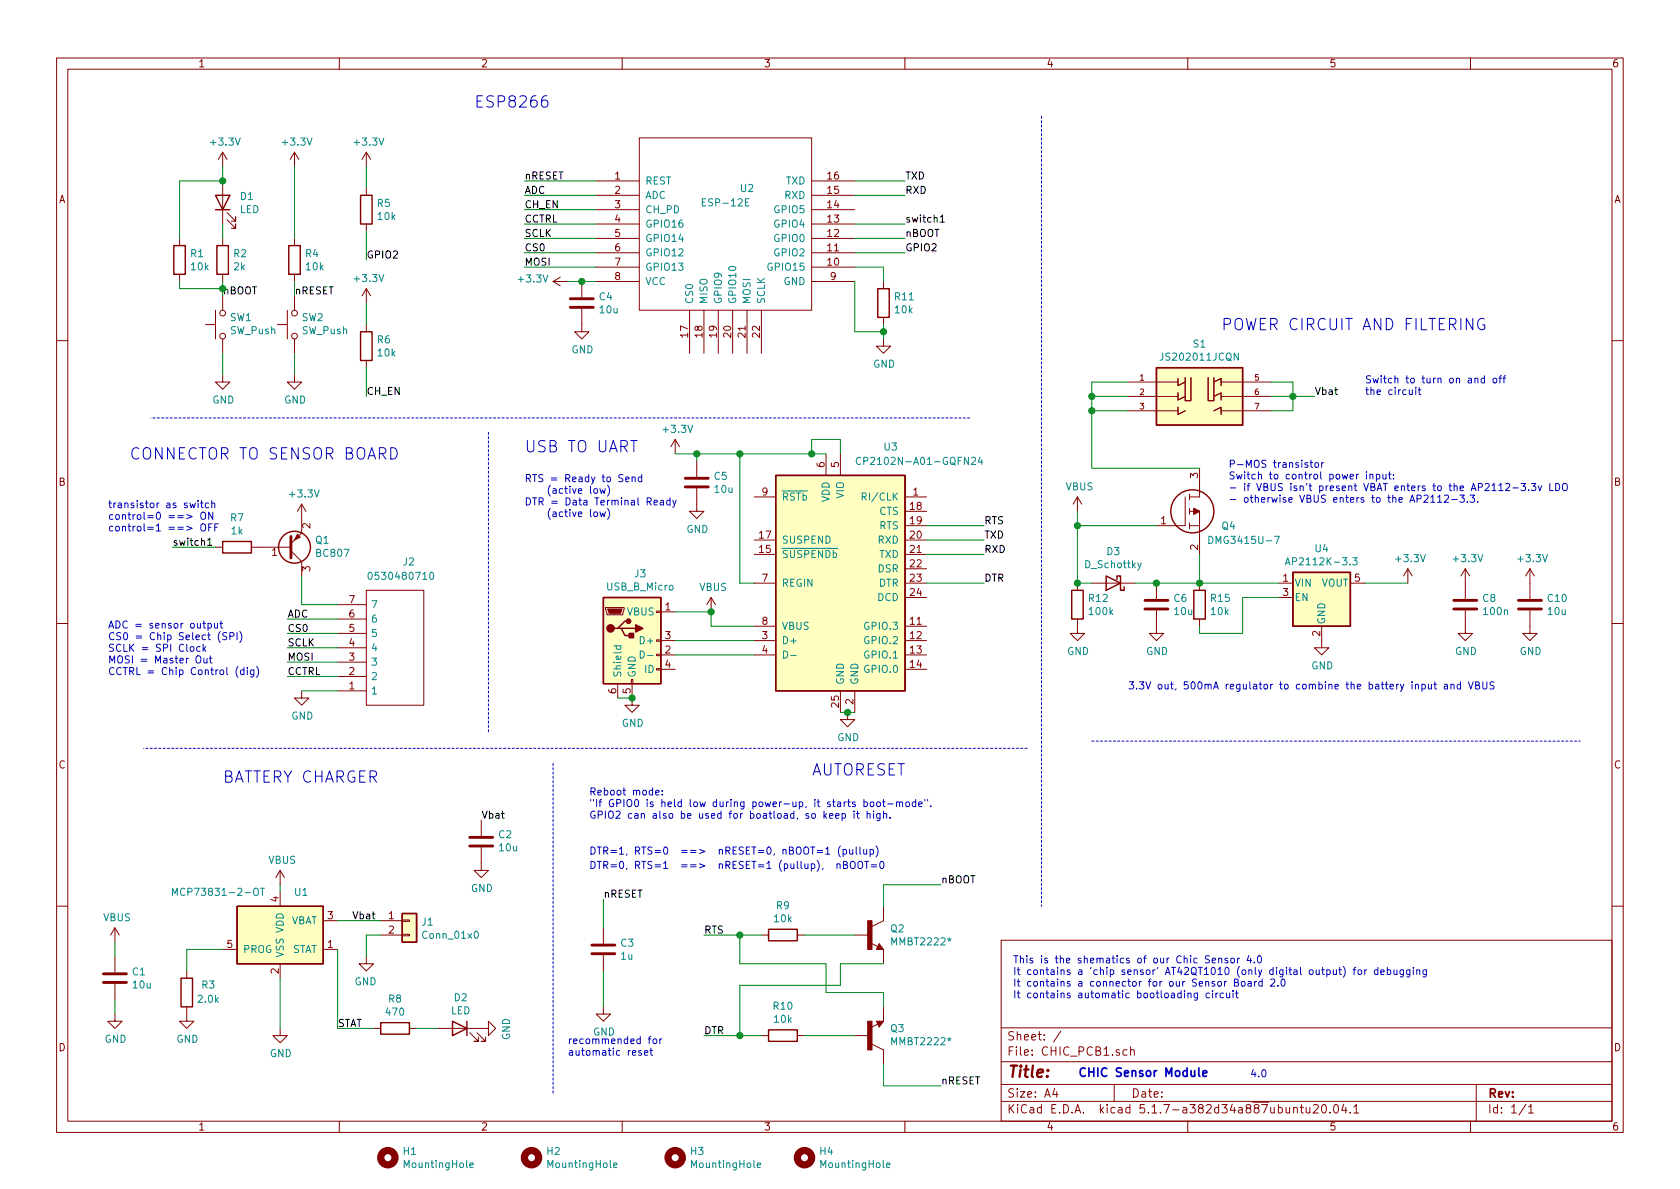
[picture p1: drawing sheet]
<svg xmlns="http://www.w3.org/2000/svg" width="297mm" height="210mm" viewBox="0 0 297 210" stroke-linecap="round" stroke-linejoin="round" font-family="sans-serif">
<g fill="none" stroke="#840000" stroke-width=".18">
<path d="M10 10.3h277v189.9h-277zM12 12.2h273v186.1h-273zM60 10.3v1.9M110 10.3v1.9M160 10.3v1.9M210 10.3v1.9M260 10.3v1.9M39.4 26.9l-.8 1.3M39.4 26.9v2.6M39.4 32v7.6M39.4 26.9l.7 1.3M40.1 38.9l1.6 1.5v-.8v.8h-.8"/>
<path d="M40.1 37.6l1.6 1.5v-.8v.8h-.8M52.1 26.9v2.6M52.1 26.9l-.8 1.3M52.1 26.9l.7 1.3M64.8 26.9v2.6M64.8 33.3v1.2M64.8 39.6v1.3M64.8 26.9l-.8 1.3M64.8 26.9l.7 1.3M105.4 32h7.6M105.4 34.5h7.6M105.4 37.1h7.6"/>
<path d="M105.4 39.6h7.6M113 24.4h30.5v30.5h-30.5zM143.5 32h7.6M143.5 34.5h7.6M143.5 37.1h7.6M143.5 39.6h7.6M31.7 42.2v1.2M31.7 48.5v1.3M36.3 57.4h1.8M38.1 54.9v5M39.4 42.2v1.2M39.4 48.5v1.3"/>
<path d="M39.4 52.3v2.6M39.4 59.9v2.6M49 57.4h1.8M50.8 54.9v5M52.1 42.2v1.2M52.1 48.5v1.3M52.1 52.3v2.6M52.1 59.9v2.6M64.8 51l-.8 1.3M64.8 51v2.6M64.8 57.4v1.3M64.8 51l.7 1.3"/>
<path d="M97.8 49.8l1.3 .7M97.8 49.8h2.5M99.1 49l-1.3 .8M102.9 54.6v4.1h1.2l-1.2 1.2-1.3-1.2h1.3M102.9 49.8v2.8M105.4 49.8h7.6M105.4 42.2h7.6M105.4 44.7h7.6M105.4 47.2h7.6M121.9 54.9v7.6M124.5 54.9v7.6M127 54.9v7.6"/>
<path d="M129.5 54.9v7.6M132.1 54.9v7.6M134.6 54.9v7.6M143.5 49.8h7.6M143.5 42.2h7.6M143.5 44.7h7.6M143.5 47.2h7.6M156.2 59.9v1.3h1.3l-1.3 1.3-1.3-1.3h1.3M156.2 49.8v1.2M156.2 56.1v1.3M10 60.2h2M39.4 66.3v1.3h1.2l-1.2 1.2-1.3-1.2h1.3"/>
<path d="M52.1 66.3v1.3h1.2l-1.2 1.2-1.3-1.2h1.3M64.8 63.7v1.3M119.4 77.7l-.8 1.3M119.4 77.7v2.6M119.4 77.7l.7 1.3M199.4 67.6h8.9M199.4 70.1h8.9M199.4 72.6h8.9M208.3 66.9v1.3l1.2-.6M208.3 69.5v1.2l1.2-.6M208.3 72v1.3l1.2-.7M209.5 66.8v4.1h1.1v-4.1"/>
<path d="M213.6 66.8v4.1h1v-4.1M214.6 67.6l1.3-.7v1.3M214.6 70.1l1.3-.6v1.2M214.6 72.6l1.3-.6v1.3M215.9 67.6h8.9M215.9 70.1h8.9M215.9 72.6h8.9M285 60.2h2M38.1 96.8h1.3M44.4 96.8h7M51.4 97.4l1.9 1.9v2.5M53.3 89.1v5.1l-1.9 1.9"/>
<path d="M53.3 89.1l-.7 1.3M53.3 89.1l.8 1.3M123.2 86.4v4h1.3l-1.3 1.3-1.3-1.3h1.3M123.2 81.5v2.8M133.3 87.9h3.9M133.3 98h3.9M133.3 95.5h3.9M146 80.3v3.8M148.6 80.3v3.8M160 87.9h3.8M160 98h3.8M160 95.5h3.8"/>
<path d="M160 90.4h3.8M160 93h3.8M190.5 87.9l-.8 1.2M190.5 87.9v2.5M190.5 87.9l.8 1.2M209.5 87.9v5.1h-5M210.3 90.4h1.8v7.6M210.3 93h1.8M210.3 87.4v1M210.3 89.9v1M210.3 92.5v1M212.1 82.8v5.1h-1.8"/>
<path d="M10 110.3h2M59.7 119.6h5.1M59.7 117.1h5.1M59.7 114.5h5.1M59.7 112h5.1M59.7 109.5h5.1M59.7 106.9h5.1M64.8 104.4h10.1v20.3h-10.1zM107.1 107.4h3.3v.3l-.3 1h-2.8zM116.1 118.2h.7v.3h-.7zM116.1 115.7h.7v.2h-.7zM116.1 113.2h.7v.2h-.7z"/>
<path d="M116.1 108.1h.7v.2h-.7zM116.8 113.3h2.6M116.8 115.8h2.6M116.8 118.4h2.6M116.8 108.2h2.6M125.7 105.7l-.7 1.2M125.7 105.7v2.5M125.7 105.7l.8 1.2M133.3 103.1h3.9M133.3 110.7h3.9M133.3 113.3h3.9M133.3 115.8h3.9"/>
<path d="M160 103.1h3.8M160 105.7h3.8M160 110.7h3.8M160 113.3h3.8M160 115.8h3.8M160 118.4h3.8M160 100.6h3.8M190.5 109.5v2.5h1.3l-1.3 1.3-1.3-1.3h1.3M190.5 103.1v1.3M193 103.1h7.7M204.5 107.9v4.1h1.2l-1.2 1.3-1.3-1.3h1.3M204.5 103.1v2.8"/>
<path d="M212.1 103.1v1.3M212.1 109.5v1.2M226.1 103.1h2.5M226.1 105.7h2.5M233.7 110.7v3.8h1.2l-1.2 1.3-1.3-1.3h1.3M238.8 103.1h2.5M248.9 100.6l-.7 1.2M248.9 100.6v2.5M248.9 100.6l.8 1.2M259.1 107.9v4.1h1.2l-1.2 1.3-1.3-1.3h1.3M259.1 100.6l-.8 1.2M259.1 100.6v5.3"/>
<path d="M259.1 100.6l.7 1.2M270.5 107.9v4.1h1.3l-1.3 1.3-1.3-1.3h1.3M270.5 100.6l-.8 1.2M270.5 100.6v5.3M270.5 100.6l.8 1.2M285 110.3h2M53.3 122.2v1.2h1.3l-1.3 1.3-1.2-1.3h1.2M59.7 122.2h5.1M109.2 120.9v2.5M111.6 120.1h.3v.8h-.3zM111.8 120.9v3.8h1.2l-1.2 1.3-1.3-1.3h1.3M148.6 122.2v3.8"/>
<path d="M149.9 126v1.2h1.2l-1.2 1.3-1.3-1.3h1.3M151.1 122.2v3.8M49.5 153.9v2.6M49.5 157.7v2.6M49.5 153.9l-.7 1.3M49.5 153.9l.8 1.3M85.1 149.9v4h1.3l-1.3 1.3-1.3-1.3h1.3M85.1 145v2.8M10 160.2h2M20.3 179.3v1.3h1.3l-1.3 1.3-1.3-1.3h1.3M20.3 164.1l-.7 1.2M20.3 164.1v2.5"/>
<path d="M20.3 169.2v2.8M20.3 174v2.8M20.3 164.1l.8 1.2M33 178v2.6h1.3l-1.3 1.3-1.3-1.3h1.3M33 171.7v1.3M39.4 167.9h2.5M49.5 170.4v2.6M57.1 167.9h2.6M57.1 162.8h2.6M64.8 169.2v1.2h-1.3l1.3 1.3 1.2-1.3h-1.2M67.3 165.3h3.8M67.3 162.8h3.8"/>
<path d="M71.1 165.2h1.3v.3h-1.3zM71.1 162.7h1.3v.2h-1.3zM106.7 178v1.3h1.2l-1.2 1.3-1.3-1.3h1.3M106.7 164.1v2.8M106.7 168.9v2.8M134.6 165.3h1.3M141 165.3h1.2M151.1 165.3h2.6M154 166.8l1.2 .6M155.4 166.9l.8 1h-1.3zM156.2 160.3v2.5l-2 1M156.2 167.9v2.5"/>
<path d="M156.2 178v2.6M177 166.3h108v32h-108zM285 160.2h2M49.5 181.9v1.2h1.3l-1.3 1.3-1.2-1.3h1.2M60 198.3v1.9M66 181.9h1.3M72.4 181.9h1.3M77.5 181.9h8.9v1.2l1.2-1.2-1.2-1.3v1.3M83.1 182.6l1.5 1.5h-.8h.8v-.7M84.3 182.6l1.6 1.5h-.8h.8v-.7M110 198.3v1.9M134.6 183.1h1.3"/>
<path d="M141 183.1h1.2M151.1 183.1h2.6M154.2 184.7l2 1v2.5M154.9 180.6h1.3l-.8 1zM155.2 181.1l-1.2 .6M160 198.3v1.9M177 194.8h108M177 191.8h108M177 187.8h108M177 181.8h108M186.5 192.5l-.4 1h1M186.8 193v1"/>
<path d="M187.6 182.3l-1.3 2M197 191.8v3M199.3 185.7l-.5-.1-.2 .3 .1 .6h.6M199.9 185.7h.1a.37 .37 0 0 1 .6 .1v.8M199.9 185.1v1.5M210 198.3v1.9M228.7 196l.1-.1a.37 .37 0 0 1 .6 .1v.8M228.7 195.8v1M229.9 195.8h.6M230.1 195.3v1.3l.4 .2M230.9 195.8v.8a.39 .39 0 0 0 .7 .1M231.6 195.8v1"/>
<path d="M232.2 195.5l.2-.2h.4l.2 .2 .1 .3-.9 1h.9M233.8 195.5l.2-.2a.8 .8 0 0 1 .5 .8 .8 .8 0 0 1-.5 .7l-.2-.1-.1-.4zM235.2 196.7v.1M235.9 195.5l.2-.2a.81 .81 0 0 1 .6 .6 .81 .81 0 0 1-.3 .8l-.1 .1a.79 .79 0 0 1-.4-1.3zM237.6 195.2l-.4 1.1h1M237.9 195.8v1M238.7 196.7v.1M239.4 195.8l.4-.5v1.5M239.4 196.8h.8M260 198.3v1.9M261 191.8v6.5M269.8 195.2l-1.2 2"/>
<path d="M270.3 195.8l.4-.5v1.5M270.3 196.8h.8"/>
<circle cx="39.4" cy="59.4" r=".51"/>
<circle cx="39.4" cy="55.4" r=".51"/>
<circle cx="52.1" cy="55.4" r=".51"/>
<circle cx="52.1" cy="59.4" r=".51"/>
</g>
<g fill="#ffffc2" stroke="#ffffc2" stroke-width=".18">
<path d="M228.6 101.2h10.2v9.5h-10.2z"/>
<path d="M41.9 160.3h15.2v10.1h-15.2z"/>
<path d="M71.1 161.5h2.6v5.1h-2.6z"/>
<path d="M137.2 84.1h22.8v38.1h-22.8z"/>
<path d="M106.7 105.7h10.1v15.2h-10.1z"/>
<path d="M204.5 65h15.2v10.2h-15.2z"/>
<path d="M208.3 66.9l1.2 .7-1.2 .6z"/>
<path d="M208.3 69.5l1.2 .6-1.2 .6z"/>
<path d="M208.3 72l1.2 .6-1.2 .7z"/>
<path d="M214.6 67.6l1.3-.7v1.3z"/>
<path d="M214.6 70.1l1.3-.6v1.2z"/>
<path d="M214.6 72.6l1.3-.6v1.3z"/>
<path d="M209.5 66.8h1.1v4.1h-1.1z"/>
<path d="M213.6 66.8h1v4.1h-1z"/>
</g>
<g fill="none" stroke="#840000" stroke-width=".25">
<path d="M38.1 34.5h2.5l-1.2 2.6zM38.1 37.1h2.5M63.8 34.5h2v5.1h-2zM30.7 43.4h2.1v5.1h-2.1zM38.4 43.4h2v5.1h-2zM51.1 43.4h2v5.1h-2zM63.8 58.7h2v5h-2zM155.2 51h2v5.1h-2zM204.5 65h15.2v10.2h-15.2zM39.4 95.8h5v2h-5zM137.2 84.1h22.8v38.1h-22.8zM106.7 105.7h10.1v15.2h-10.1z"/>
<path d="M109.2 111.1h.7l.6 1.3h1.3M109.9 111.1h2.5M111.1 109.8h-.6l-1.3 1.3h-.6M189.5 104.4h2v5.1h-2zM195.6 101.8l2.5 1.3-2.5 1.3zM197.5 102.5v-.7h.6v2.6h.7v-.6M211.1 104.4h2v5.1h-2zM228.6 101.2h10.2v9.5h-10.2zM32 173h2v5h-2zM41.9 160.3h15.2v10.1h-15.2zM71.1 161.5h2.6v5.1h-2.6zM135.9 164.3h5.1v2.1h-5.1z"/>
<path d="M155.4 167.4l.2 .2h-.4l.2-.5 .6 .7h-.8M67.3 180.8h5.1v2.1h-5.1zM80 180.6l2.5 1.3-2.5 1.2zM82.5 180.6v2.5M135.9 182.1h5.1v2h-5.1zM155.2 180.7h.8l-.6 .7-.2-.6h.4l-.2 .3"/>
<circle cx="52.1" cy="96.8" r="2.82"/>
<circle cx="210.8" cy="90.4" r="3.8"/>
</g>
<g fill="none" stroke="#008484" stroke-width=".18">
<path d="M132.4 35.1h-.6v1.3h.6M218.9 62.4v1.3l-.7-1.3v1.3M152.2 81a.6 .6 0 0 0-.9 .4 .6 .6 0 0 0 .6 .7l.3-.1M152.5 87.8h.6v-.5l-.2-.1h-.4v1.2M173.3 80.8l-.3 .9h.8M173.6 81.3v.8M201.8 99.6l-.5 1.1-.1 .1M213.7 94.8a.64 .64 0 0 1 .8 .7 .64 .64 0 0 1-.8 .6zM225.3 94.8h.9l-.5 1.3M227.3 99.9l.4-1.3 .4 1.3M227.4 99.5h.6M239.2 98.6h.8l-.5 .5 .4 .1v.6l-.2 .1-.5-.1"/>
<path d="M65.2 101.3l.2-.1a.67 .67 0 0 1 .4 .6 .67 .67 0 0 1-.4 .7l-.3-.3v-.2zM76.1 101.3l.2-.1a.67 .67 0 0 1 .4 .6 .67 .67 0 0 1-.4 .7l-.2-.2-.1-.3zM108.5 114.2h1.3M109 114.2l-.1 .4 .3 .2 .5-.1v-.5M113.2 115.1a.64 .64 0 0 1 .7 .6 .64 .64 0 0 1-.7 .7zM114.5 115.9h.9M138.5 115.1a.64 .64 0 0 1 .8 .6 .64 .64 0 0 1-.8 .7zM139.8 115.9h1M30.5 158.3v-1.2l.4 .9 .4-.9v1.2M46.1 157.1h.7M46.4 157.1v1.2M84 164.7h.2a.67 .67 0 0 1 .4 .6 .67 .67 0 0 1-.4 .6 .83 .83 0 0 1-.2-1.2z"/>
<path d="M83.1 206l.6-.1-.1-.2-.3-.1-.2 .2 .1 .6h.4M108.5 206l.6-.1-.1-.2-.3-.1-.2 .2 .1 .6h.4M133.9 206l.6-.1-.1-.2-.3-.1-.2 .2 .1 .6h.4M156.7 206l.7-.1-.1-.2-.4-.1-.2 .2 .1 .6h.5"/>
</g>
<g fill="none" stroke="#840000" stroke-width=".51">
<path d="M100.8 54.4h4.1M100.8 52.8h4.1M51.4 94.9v3.8M121.2 86.1h4M121.2 84.6h4M202.4 107.7h4.1M202.4 106.2h4.1M257 107.7h4.1M257 106.2h4.1M268.5 107.7h4M268.5 106.2h4M83.1 148.1h4"/>
<path d="M83.1 149.6h4M18.3 173.7h4.1M18.3 172.2h4.1M104.6 168.7h4.1M104.6 167.1h4.1"/>
</g>
<g fill="#840000" stroke="#840000" stroke-width=".25">
<path d="M111.3 112h.7v.8h-.7z"/>
<path d="M112.4 110.5l1.3 .6-1.3 .7z"/>
<path d="M211.1 89.9l1 .5-1 .5z"/>
<circle cx="107.9" cy="111.1" r=".63"/>
<circle cx="111.1" cy="109.8" r=".38"/>
</g>
<g fill="#840000" stroke="#840000" stroke-width=".18">
<path d="M107.4 107.7h2.6l-.3 .8h-2z"/>
<path d="M52.6 94.5l.5 .5-1 .5z"/>
<path d="M153.4 162.8h.8v5.1h-.8z"/>
<path d="M153.4 180.6h.8v5.1h-.8z"/>
</g>
<g fill="none" stroke="#840000" stroke-width="1.3">
<circle cx="68.6" cy="204.7" r="1.27"/>
<circle cx="94" cy="204.7" r="1.27"/>
<circle cx="119.4" cy="204.7" r="1.27"/>
<circle cx="142.2" cy="204.7" r="1.27"/>
</g>
<path d="M184.1 20.6v139.7M86.4 76.4v53.4M171.4 73.9h-144.7M181.6 132.3h-156.2M193 131.1h86.4M97.8 193.3v-58.4" fill="none" stroke="#0000c2" stroke-width=".18" stroke-dasharray=".4 .4"/>
<g fill="none" stroke="#008400" stroke-width=".18">
<path d="M39.4 29.5v2.5h-7.7v10.2M39.4 39.6v2.6M52.1 29.5v12.7M64.8 29.5v3.8M92.7 39.6h12.7M92.7 34.5h12.7M92.7 37.1h12.7M92.7 32h12.7M151.1 39.6h8.9M151.1 34.5h8.9M151.1 32h8.9M31.7 49.8v1.2h7.7v-1.2"/>
<path d="M52.1 49.8v2.5M64.8 40.9v5.1M64.8 53.6v3.8M92.7 42.2h12.7M92.7 44.7h12.7M92.7 47.2h12.7M100.3 49.8h5.1M151.1 49.8v8.9h5.1M151.1 47.2h5.1v2.6M151.1 42.2h8.9M151.1 44.7h8.9M156.2 57.4v2.5"/>
<path d="M39.4 62.5v3.8M52.1 62.5v3.8M64.8 65v5.1M193 70.1h6.4M193 72.6h6.4M199.4 67.6h-6.4v15.2h19.1M224.8 70.1h7.6M224.8 67.6h3.8v5h-3.8M30.5 96.8h7.6M119.4 80.3h26.6M123.2 80.3v1.2M130.8 80.3v22.8h2.5"/>
<path d="M143.5 80.3v-2.6h5.1v2.6M163.8 93h10.2M163.8 95.5h10.2M163.8 98h10.2M190.5 90.4v12.7h2.5M190.5 93h14M212.1 98v5.1M50.8 112h8.9M50.8 109.5h8.9M50.8 114.5h8.9M50.8 117.1h8.9M50.8 119.6h8.9"/>
<path d="M53.3 101.8v5.1h6.4M119.4 108.2h6.3v2.5h7.6M119.4 115.8h13.9M119.4 113.3h13.9M163.8 103.1h10.2M200.7 103.1h25.4M226.1 105.7h-6.4v6.3h-7.6v-1.3M241.3 103.1h7.6M53.3 122.2h6.4M109.2 123.4h2.6M148.6 126h2.5M49.5 156.5v1.2"/>
<path d="M106.7 159v5.1M166.4 156.5h-10.2v3.8M20.3 166.6v2.6M20.3 176.8v2.5M39.4 167.9h-6.4v3.8M49.5 173v8.9M59.7 167.9v14h6.3M59.7 162.8h7.6M67.3 165.3h-2.5v3.9M106.7 171.7v6.3M124.5 165.3h10.1M130.8 165.3v5.1h15.2v5.1h10.2v2.5"/>
<path d="M142.2 165.3h8.9M156.2 170.4h-7.6v3.8h-17.8v8.9M73.7 181.9h3.8M124.5 183.1h10.1M142.2 183.1h8.9M156.2 188.2v3.8h10.2"/>
</g>
<path d="M166.2 38.4l.4-.4v1.3M166.2 39.3h.8M36.7 95.5l.4-.3v1.2M36.7 96.4h.7" fill="none" stroke="#000" stroke-width=".18"/>
<g fill="none" stroke="#0000c2" stroke-width=".18">
<path d="M96.7 16.9a.8 .8 0 0 0-1 .9v.8l.2 .2 .6 .1 .4-.3v-.5l-.4-.4h-.4l-.4 .4M262.4 56.4a.82 .82 0 0 0-.9 .1 .82 .82 0 0 0-.2 .9 .75 .75 0 0 0 .4 .8 .75 .75 0 0 0 .8-.1v-.7h-.4M69.1 79.2a1.06 1.06 0 0 1 1.1 .6 1.06 1.06 0 0 1-.4 1.3l-.7 .1zM111.5 77.9h1.1M249.2 68.9v.8l.3 .1 .2-.2M249.7 68.9v.9M250.3 68.5v.1M250.3 68.9v.9M250.7 68.9h.5M250.9 68.5v1.1l.3 .2M260.8 67l.2-.1h.3v.8M262.5 66.9h-.4l-.2 .2 .1 .6h.5"/>
<path d="M262.5 66.4v1.3M264 67l.2-.1 .4 .1v.5l-.1 .2h-.3l-.2-.1zM265 66.9h.5M265.5 66.4l-.3 .2v1.1M265.7 66.9h.5M266.2 66.4l-.3 .2v1.1M33 91l1 .4-1 .3M35 88.5v.1M35 88.9v.9M35.4 88.9h.5M35.6 90.7a.45 .45 0 0 1 .7 0 .88 .88 0 0 1-.3 1.1h-.3a1.07 1.07 0 0 1-.1-1.1zM35.6 92.8a.45 .45 0 0 1 .7 0 .88 .88 0 0 1-.3 1.1l-.3-.1a1.07 1.07 0 0 1-.1-1z"/>
<path d="M35.6 88.5v1.1l.3 .2M36.9 89l-.4-.1-.2 .3 .1 .5h.5M36.9 93.2h.4M37.4 89.1l.2-.2 .3 .1 .1 .8M37.4 88.5v1.3M37.5 92.6h-.6v1.3M37.6 90.6v1.2l-.7-1.2v1.2M38 93.2h.4M38.6 92.6h-.6v1.3M104.4 86v1.1l.2 .1M104.4 90.1v1.1l.2 .2M105.1 86.5l.3-.1 .3 .2-.2 .6h-.3l-.2-.2z"/>
<path d="M105.1 90.6l.3-.1 .3 .2-.2 .6-.3 .1-.2-.3zM106.1 86.4l.2 .8 .3-.6 .2 .6 .2-.8M106.1 90.5l.2 .9 .3-.7 .2 .7 .2-.9M107.4 85.8a1.47 1.47 0 0 1 0 1.9M107.4 89.9a1.47 1.47 0 0 1 0 1.9M110.6 84.8l.6-.1v-.3l-.4-.1-.2 .2 .1 .6h.5M111.8 84.5l.1-.2 .3 .1 .1 .8M111.8 84.3v.9M113.5 84.4l-.4-.1-.2 .3 .1 .5h.5M113.5 83.9v1.3M115.6 88.9l.6-.1v-.3h-.4l-.2 .1 .1 .6h.5M116.8 88.5h.5v.8"/>
<path d="M117.3 88.8h-.4l-.2 .2 .1 .2h.5M118.5 88.5h-.4l-.2 .2 .1 .5h.5M118.5 88v1.3M118.9 88.5l.4 .8M119.6 88.5l-.4 1.1-.3 .1M231.6 81.8h.5M231.8 81.4v1.1l.3 .1M232.6 81.9l.3-.1 .2 .2-.1 .6h-.3l-.2-.1zM233.7 81.8v.8M234 81.8l-.3 .2M241.6 83.4v.2M241.6 83.9v.8"/>
<path d="M242.2 84l.2-.1h.3v.8M242.2 83.9v.8M243.4 83.9h.3l.3 .2-.2 .6h-.4M243.4 83.9v1.2M244.5 83.9l.1 .8h.3l.2-.1M245.1 83.9v.8M245.5 83.9h.4M245.7 83.4v1.1l.2 .2M246.4 84.6v.1M246.4 83.9v.1M251.8 87.7l.4-.2 .3 .4-.8 .9h.8M253 87.9l.3-.4v1.3"/>
<path d="M253 88.8h.7M254.2 87.9l.4-.4v1.3M254.2 88.8h.7M255.4 87.7l.5-.2 .2 .4v.2l-.8 .7h.8M256.7 88.3h.9M258.1 87.5h.8l-.4 .5 .4 .2v.5l-.3 .1-.5-.1M259.4 88.7v.1M259.9 87.5h.8l-.4 .5 .4 .2-.1 .6h-.5l-.2-.1M261.3 88.7v.1M265 85.8l.4-.3v1.3M265 86.8h.7M266.2 85.6l.5-.1 .3 .3-.8 1h.8"/>
<path d="M267.5 86.3h1M268.9 85.5h.8l-.4 .5 .4 .1v.5l-.2 .2-.6-.2M270.3 86.6v.2M270.8 85.5h.8l-.5 .5 .4 .1 .1 .4-.3 .3-.5-.2M272 85.9l.3 .9 .3-.9M274 85.5v1.3h.6M275.1 85.5a.64 .64 0 0 1 .7 .6 .64 .64 0 0 1-.7 .7zM276.3 85.7l.3-.2a.45 .45 0 0 1 .5 .4v.4l-.2 .4h-.5a1 1 0 0 1-.1-1zM33.7 114.5l.2-.2 .3 .2 .1 .5-.1 .1-.3 .1-.2-.1zM34.7 116.1l.3-.1a.45 .45 0 0 1 .5 .4v.4l-.2 .4h-.5a.92 .92 0 0 1-.1-1.1zM35.4 114.4l-.4-.1-.2 .3 .1 .5h.5M35.9 110.2h.4"/>
<path d="M35.9 113.9v1.3M36 109.8v1.1l.3 .2M36 116.4l.1 .8h.3l.2-.1M36 114.7l.4 .5M36.4 114.3l-.5 .5M36.6 116.4v.8M36.8 110.3l.3-.1 .3 .3-.1 .5h-.5M36.8 110.2v1.3M37 116.4h.5M37.2 116v1.1l.3 .1M37.9 110.2l.1 .8 .3 .1 .2-.2M38.5 110.2v.9"/>
<path d="M38.9 110.2h.5M38.9 111.7a1.47 1.47 0 0 0 0 1.9M39.1 109.8v1.1l.3 .2M40.1 111.9h-.5l-.2 .1v.2l.1 .2 .5 .2 .1 .3-.2 .2h-.5M40.6 112.5h.6l.2-.2-.1-.3-.2-.1h-.5v1.2M41.9 111.9v1.2M42.1 117.9a1.47 1.47 0 0 0 0 1.9M42.4 111.7a1.47 1.47 0 0 1 0 1.9M43.1 118.5h-.4l-.2 .2 .1 .5h.5M43.1 118v1.3M43.7 118v.2M43.7 118.5v.8"/>
<path d="M44.9 118.5v1l-.3 .2h-.3M44.9 118.5h-.4l-.2 .2 .1 .5h.5M45.4 117.9a1.47 1.47 0 0 1 0 1.9M117.1 139.8v.1M251.4 121.1l.4-.1 .2 .2-.1 .6h-.5M252.6 121v.8h.3l.2-.1M253.1 121v.8M253.5 121h.5M253.7 120.6v1.1l.3 .1M255.4 121.1h.5v.7M255.9 121.3l-.4 .1-.2 .1 .1 .3h.5M256.5 121.1l.2-.1 .3 .1 .1 .7"/>
<path d="M256.5 121v.8M258.2 121.1l-.3-.1-.3 .2 .2 .6h.4M258.2 120.6v1.2M259.6 120.6l.4 1.2 .5-1.2M260.9 121.2l.5-.1 .2-.2-.1-.2-.6-.1v1.2h.5l.2-.1v-.3l-.3-.2M262.2 120.6v1l.2 .2h.3l.2-.2v-1M264.2 120.6h-.5l-.2 .1 .1 .4 .5 .3 .1 .2-.3 .2h-.5M115.9 140.2l.6-.2v-.2l-.4-.1-.2 .2 .1 .6h.5M117.1 140.5v.1M146 150.1l.4-.3v1.2M146 151h.7M146.7 144.3l.6-.1-.1-.3h-.4l-.1 .1v.6h.5"/>
<path d="M147.8 144.3l.6-.1-.1-.3h-.4l-.1 .1v.6h.5M148 152.9l.2-.2 .3 .1v.8M148 152.7v.9M148.6 149.6a1.47 1.47 0 0 0 0 1.9M148.9 143.9h.4l.2 .2-.1 .5h-.5M148.9 143.9v1.2M149.1 150.3l.3-.1 .3 .2-.1 .6h-.5M149.1 150.2v1.3M149.1 152.9h.6l.1-.2-.1-.3-.6-.1v1.3h.5l.2-.1 .1-.3-.3-.3M150.2 150.2l.1 .8h.3l.2-.1M150.4 152.5l.2-.2a.47 .47 0 0 1 .6 .4l-.1 .7-.2 .2-.4-.1a1 1 0 0 1-.1-1zM150.8 150.2v.8"/>
<path d="M151 143.4v.2M151 143.9v.8M151.2 141.9l-.3-.1-.2 .2 .1 .2 .4 .1v.3h-.5M151.4 149.8v1.1l.2 .1M151.4 143.9h.5M151.6 143.4v1.1l.3 .2M151.7 152.5l.3-.2a.45 .45 0 0 1 .5 .4v.5l-.2 .3h-.4a1.07 1.07 0 0 1-.2-1zM152 149.8v1.1l.2 .1M152.7 150.2l.1 .8h.3l.1-.1M152.8 141.9l.3-.1 .3 .2-.2 .6h-.4M152.8 141.4v1.2M152.9 152.3h.7"/>
<path d="M153.2 150.2v.8M153.2 152.3v1.3M153.3 144l.2-.1h.3v.8M153.3 143.4v1.3M153.8 150.3l.4-.1 .3 .2-.2 .6h-.5M153.8 150.2v1.3M154 141.9l.3-.1 .2 .1-.1 .7h-.3l-.3-.2zM154 152.9h1M154 153.3h1M154.5 143.4v.2M154.5 143.9v.8M154.9 149.6a1.47 1.47 0 0 1 0 1.9"/>
<path d="M155.1 141.9l.3-.1 .3 .2-.2 .6h-.3l-.2-.2zM155.6 143.9l-.1 1.1-.1 .1h-.3M155.6 143.9h-.4l-.2 .2 .1 .5h.5M155.7 152.4l.2-.1a.67 .67 0 0 1 .4 .7 .67 .67 0 0 1-.4 .6l-.3-.2-.1-.3zM156 141.8h.5M156.2 141.4v1.1l.3 .1M156.2 144l.2-.1h.3l.1 .8M156.2 143.4v1.3M156.9 142.2h1M157.4 144.6v.1M158.5 141.9l.2-.1 .3 .1 .1 .7M158.5 141.8v.8"/>
<path d="M159.1 142l.1-.2 .3 .1 .1 .7M160.2 141.9l.2-.1 .4 .1v.5l-.1 .2h-.3l-.2-.1zM161.9 141.9l-.4-.1-.2 .2 .1 .6h.5M161.9 141.4v1.2M162.4 142.2l.6-.1v-.2l-.4-.1-.2 .2 .1 .6h.5M163.5 141.4v.2M164 141.4v.2M164.6 142.5v.1M211.7 175.6v1l-.2 .3-.3-.1M211.7 175.7l-.3-.1-.3 .2 .2 .6h.4M213.8 175.7l-.3-.1-.3 .2 .2 .6h.4M214.3 169.8l.6-.1v-.2l-.4-.1-.2 .2 .1 .6h.5"/>
<path d="M214.4 175.2v.1M214.4 175.6v.8M215 175.6v.8M215.4 175.6l-.4 .2M215.5 169.6l.2-.2 .3 .1v.8M215.5 169.4v.9M216.3 175.7l-.3-.1-.3 .2 .1 .6h.5M216.9 175.6v.8h.3l.2-.1M217 169.5l-.3-.1-.1 .2v.2l.4 .1v.3h-.4M217.4 175.6v.8M217.7 169.6l.1-.2 .4 .2 .1 .4-.2 .2-.3 .1-.1-.2zM218 175.2v.1"/>
<path d="M218 175.6v.8M218.3 173.7h.5l.1-.2v-.3l-.6-.1v1.3h.4l.3-.2v-.2l-.3-.3M218.4 175.6h.5M218.6 175.2v1.1l.3 .1M218.8 169.4v.9M219.2 169.4l-.4 .3M219.6 173.6h.3l.2 .2-.1 .5-.3 .1-.2-.1zM220.7 173.6h.5v.8M220.8 169l-.3 .8h.8M221.1 169.4v.9M221.2 173.9h-.4l-.2 .2 .1 .2h.5M221.8 170.1v.2"/>
<path d="M221.8 173.6v.8M222.2 173.6l-.4 .2M222.4 169.1l.2-.1a.67 .67 0 0 1 .5 .6 .67 .67 0 0 1-.5 .7l-.2-.2-.1-.3zM223.2 173.6h-.4l-.2 .2 .1 .5h.5M223.2 173.1v1.3M224.7 173.2l.4-.1 .2 .1 .1 .3-.1 .2-.7 .7h.8M225.9 174.3v.1M226.6 173.2l.2-.1a.69 .69 0 0 1 .4 .7 .69 .69 0 0 1-.4 .6l-.3-.2v-.3zM237.5 170.9a1.47 1.47 0 0 1 0 1.9M239.2 171.5h.5M239.7 171.1l-.3 .1v1.1M240.2 171.5h.3l.3 .2-.2 .6h-.3l-.1-.1z"/>
<path d="M241.3 171.5v.8M241.7 171.5l-.4 .2M243.6 171.5h-.4l-.2 .2 .1 .6h.5M243.6 171.1v1.2M244.1 171.9l.7-.1-.1-.3h-.4l-.2 .2 .1 .6h.5M245.3 171.5h.4l.2 .2-.1 .6h-.5M245.3 171.1v1.2M246.5 171.5v.8h.3l.2-.1M247 171.5v.8M248.1 171.5v1.1l-.2 .2-.3-.1M248.1 171.5h-.3l-.3 .2 .1 .6h.5M249.3 171.5l-.1 1.1-.2 .2-.3-.1"/>
<path d="M249.3 171.5h-.4l-.2 .2 .1 .6h.5M249.9 171.1v.1M249.9 171.5v.8M250.5 171.6l.2-.1h.3v.8M250.5 171.5v.8M252.2 171.5v1l-.3 .3-.3-.1M252.2 171.5h-.4l-.2 .2 .1 .6h.5M113.4 185.8h-.3l-.2 .1 .1 .2 .4 .2v.3h-.5M113.9 186.2l.7-.1-.1-.3h-.4l-.2 .1 .1 .7h.5M114.6 183.7h.5M114.9 185.8h.5M115.1 183.3l-.3 .2v1.1"/>
<path d="M115.1 185.3v1.1l.3 .2M115.6 183.8l.3-.1 .2 .2-.1 .6-.3 .1-.3-.3zM116.7 183.7v.9M117 183.7l-.3 .2"/>
</g>
<path d="M212 188.8v1.3l.2 .2M212.7 189.8l.7-.1-.1-.3-.4-.1-.2 .3v.7h.6" fill="none" stroke="#0000c2" stroke-width=".3"/>
<g fill="#008400" stroke="#008400" stroke-width=".25">
<circle cx="111.8" cy="123.4" r=".51"/>
<circle cx="123.2" cy="80.3" r=".51"/>
<circle cx="39.4" cy="51" r=".51"/>
<circle cx="156.2" cy="58.7" r=".51"/>
<circle cx="190.5" cy="103.1" r=".51"/>
<circle cx="39.4" cy="32" r=".51"/>
<circle cx="143.5" cy="80.3" r=".51"/>
<circle cx="149.9" cy="126" r=".51"/>
<circle cx="130.8" cy="183.1" r=".51"/>
<circle cx="190.5" cy="93" r=".51"/>
<circle cx="130.8" cy="80.3" r=".51"/>
<circle cx="228.6" cy="70.1" r=".51"/>
<circle cx="204.5" cy="103.1" r=".51"/>
<circle cx="212.1" cy="103.1" r=".51"/>
<circle cx="125.7" cy="108.2" r=".51"/>
<circle cx="193" cy="70.1" r=".51"/>
<circle cx="193" cy="72.6" r=".51"/>
<circle cx="130.8" cy="165.3" r=".51"/>
<circle cx="102.9" cy="49.8" r=".51"/>
</g>
<g font-size="2.8" fill="#0000c2">
<text x="83.8" y="19">ESP8266</text>
<text x="215.9" y="58.4">POWER CIRCUIT AND FILTERING</text>
<text x="22.9" y="81.3">CONNECTOR TO SENSOR BOARD</text>
<text x="92.7" y="80">USB TO UART</text>
<text x="143.5" y="137.2">AUTORESET</text>
<text x="39.4" y="138.4">BATTERY CHARGER</text>
</g>
<text font-size="2.8" fill="#840000" x="178" y="190.5">Title:</text>
<g font-size="2.1" fill="#840000">
<text x="178" y="184">Sheet: /</text>
<text x="178" y="186.7">File: CHIC_PCB1.sch</text>
<text x="178" y="196.9">KiCad E.D.A. kicad 5.1.7-a382d34a887ubuntu20.04.1</text>
<text x="178" y="194.1">Size: A4</text>
<text x="200" y="194.1">Date:</text>
<text x="263" y="194.1">Rev:</text>
<text x="263" y="196.9">Id: 1/1</text>
</g>
<text font-size="2.1" fill="#0000c2" x="190.5" y="190.4">CHIC Sensor Module</text>
<g font-size="1.8" fill="#840000">
<text x="35" y="11.9">1</text>
<text x="85" y="11.9">2</text>
<text x="135" y="11.9">3</text>
<text x="185" y="11.9">4</text>
<text x="235" y="11.9">5</text>
<text x="285" y="11.9">6</text>
<text x="10.4" y="35.9">A</text>
<text x="108.7" y="31.7">1</text>
<text x="108.7" y="34.3">2</text>
<text x="146.4" y="34.3">15</text>
<text x="146.4" y="31.7">16</text>
<text x="285.4" y="35.9">A</text>
<text x="108.7" y="36.8">3</text>
<text x="108.7" y="39.4">4</text>
<text x="108.7" y="41.9">5</text>
<text x="146.4" y="41.9">12</text>
<text x="146.4" y="39.4">13</text>
<text x="146.4" y="36.8">14</text>
<text x="108.7" y="44.4">6</text>
<text x="108.7" y="47">7</text>
<text x="146.4" y="47">10</text>
<text x="146.4" y="44.4">11</text>
<text x="108.7" y="49.5">8</text>
<text x="146.8" y="49.5">9</text>
<text x="121.7" y="59.6" transform="rotate(-90 121.7 59.6)">17</text>
<text x="124.2" y="59.6" transform="rotate(-90 124.2 59.6)">18</text>
<text x="126.7" y="59.6" transform="rotate(-90 126.7 59.6)">19</text>
<text x="129.3" y="59.6" transform="rotate(-90 129.3 59.6)">20</text>
<text x="131.8" y="59.6" transform="rotate(-90 131.8 59.6)">21</text>
<text x="134.4" y="59.6" transform="rotate(-90 134.4 59.6)">22</text>
<text x="145.8" y="82.6" transform="rotate(-90 145.8 82.6)">6</text>
<text x="148.3" y="82.6" transform="rotate(-90 148.3 82.6)">5</text>
<text x="10.4" y="85.9">B</text>
<text x="134.8" y="87.6">9</text>
<text x="161.4" y="87.6">1</text>
<text x="211.8" y="84.6" transform="rotate(-90 211.8 84.6)">3</text>
<text x="285.4" y="85.9">B</text>
<text x="54.9" y="93.4" transform="rotate(-90 54.9 93.4)">2</text>
<text x="134.3" y="95.2">17</text>
<text x="161" y="90.2">18</text>
<text x="161" y="92.7">19</text>
<text x="161" y="95.2">20</text>
<text x="205.3" y="92.7">1</text>
<text x="48.1" y="98.3">1</text>
<text x="54.9" y="101.1" transform="rotate(-90 54.9 101.1)">3</text>
<text x="134.3" y="97.8">15</text>
<text x="161" y="97.8">21</text>
<text x="161" y="100.3">22</text>
<text x="211.8" y="97.3" transform="rotate(-90 211.8 97.3)">2</text>
<text x="61.7" y="106.7">7</text>
<text x="117.6" y="107.9">1</text>
<text x="134.8" y="102.9">7</text>
<text x="161" y="102.9">23</text>
<text x="161" y="105.4">24</text>
<text x="226.8" y="102.9">1</text>
<text x="226.8" y="105.4">3</text>
<text x="239.5" y="102.9">5</text>
<text x="61.7" y="111.8">5</text>
<text x="61.7" y="109.2">6</text>
<text x="117.6" y="113">3</text>
<text x="134.8" y="113">3</text>
<text x="134.8" y="110.5">8</text>
<text x="161" y="110.5">11</text>
<text x="161" y="113">12</text>
<text x="233.4" y="112.5" transform="rotate(-90 233.4 112.5)">2</text>
<text x="61.7" y="119.4">2</text>
<text x="61.7" y="116.8">3</text>
<text x="61.7" y="114.3">4</text>
<text x="117.6" y="115.6">2</text>
<text x="117.6" y="118.1">4</text>
<text x="134.8" y="115.6">4</text>
<text x="161" y="115.6">13</text>
<text x="161" y="118.1">14</text>
<text x="61.7" y="121.9">1</text>
<text x="109" y="122.7" transform="rotate(-90 109 122.7)">6</text>
<text x="111.5" y="122.7" transform="rotate(-90 111.5 122.7)">5</text>
<text x="148.3" y="125" transform="rotate(-90 148.3 125)">25</text>
<text x="150.9" y="124.6" transform="rotate(-90 150.9 124.6)">2</text>
<text x="10.4" y="135.9">C</text>
<text x="285.4" y="135.9">C</text>
<text x="49.3" y="159.5" transform="rotate(-90 49.3 159.5)">4</text>
<text x="40.2" y="167.6">5</text>
<text x="57.9" y="167.6">1</text>
<text x="57.9" y="162.6">3</text>
<text x="68.7" y="162.6">1</text>
<text x="68.7" y="165.1">2</text>
<text x="49.3" y="172.2" transform="rotate(-90 49.3 172.2)">2</text>
<text x="10.4" y="185.9">D</text>
<text x="285.4" y="185.9">D</text>
<text x="35" y="199.9">1</text>
<text x="85" y="199.9">2</text>
<text x="135" y="199.9">3</text>
<text x="185" y="199.9">4</text>
<text x="235" y="199.9">5</text>
<text x="285" y="199.9">6</text>
</g>
<g font-size="1.8" fill="#008484">
<text x="37.4" y="25.7">+3.3V</text>
<text x="50.1" y="25.7">+3.3V</text>
<text x="62.8" y="25.7">+3.3V</text>
<text x="42.5" y="35.4">D1</text>
<text x="114" y="32.6">REST</text>
<text x="114" y="35.2">ADC</text>
<text x="131" y="34">U2</text>
<text x="138.8" y="35.2">RXD</text>
<text x="139" y="32.6">TXD</text>
<text x="42.4" y="37.7">LED</text>
<text x="66.8" y="36.6">R5</text>
<text x="66.9" y="38.9">10k</text>
<text x="114" y="37.7">CH_PD</text>
<text x="114" y="40.3">GPIO16</text>
<text x="124.6" y="36.5">ESP-12E</text>
<text x="137.1" y="40.3">GPIO4</text>
<text x="137.1" y="37.7">GPIO5</text>
<text x="33.7" y="45.5">R1</text>
<text x="33.9" y="47.8">10k</text>
<text x="41.4" y="45.5">R2</text>
<text x="41.4" y="47.8">2k</text>
<text x="54.1" y="45.5">R4</text>
<text x="54.2" y="47.8">10k</text>
<text x="114" y="42.8">GPIO14</text>
<text x="114" y="45.3">GPIO12</text>
<text x="114" y="47.9">GPIO13</text>
<text x="136.1" y="47.9">GPIO15</text>
<text x="137.1" y="45.3">GPIO2</text>
<text x="137.1" y="42.8">GPIO0</text>
<text x="62.8" y="49.9">+3.3V</text>
<text x="91.8" y="50">+3.3V</text>
<text x="106" y="53.1">C4</text>
<text x="114" y="50.4">VCC</text>
<text x="122.6" y="53.8" transform="rotate(-90 122.6 53.8)">CS0</text>
<text x="125.1" y="53.8" transform="rotate(-90 125.1 53.8)">MISO</text>
<text x="127.6" y="53.8" transform="rotate(-90 127.6 53.8)">GPIO9</text>
<text x="130.2" y="53.8" transform="rotate(-90 130.2 53.8)">GPIO10</text>
<text x="132.7" y="53.8" transform="rotate(-90 132.7 53.8)">MOSI</text>
<text x="135.3" y="53.8" transform="rotate(-90 135.3 53.8)">SCLK</text>
<text x="138.6" y="50.4">GND</text>
<text x="158.3" y="53.1">R11</text>
<text x="40.7" y="56.8">SW1</text>
<text x="40.7" y="59.1">SW_Push</text>
<text x="53.4" y="56.8">SW2</text>
<text x="53.4" y="59.1">SW_Push</text>
<text x="106.1" y="55.4">10u</text>
<text x="158.3" y="55.4">10k</text>
<text x="66.8" y="60.7">R6</text>
<text x="66.9" y="63">10k</text>
<text x="101" y="62.5">GND</text>
<text x="154.4" y="65">GND</text>
<text x="205.6" y="63.8">JS202011JCQN</text>
<text x="211" y="61.5">S1</text>
<text x="37.5" y="71.4">GND</text>
<text x="50.2" y="71.4">GND</text>
<text x="117.4" y="76.5">+3.3V</text>
<text x="153" y="82.2">CP2102N-A01-GQFN24</text>
<text x="156.4" y="79.7">U3</text>
<text x="51.4" y="88">+3.3V</text>
<text x="126.3" y="84.9">C5</text>
<text x="126.4" y="87.2">10u</text>
<text x="138.2" y="88.5">RSTb</text>
<text x="146.7" y="88.8" transform="rotate(-90 146.7 88.8)">VDD</text>
<text x="149.2" y="88.1" transform="rotate(-90 149.2 88.1)">VIO</text>
<text x="153.1" y="88.5">RI/CLK</text>
<text x="188.4" y="86.7">VBUS</text>
<text x="40.8" y="92.2">R7</text>
<text x="40.9" y="94.5">1k</text>
<text x="121.4" y="94.2">GND</text>
<text x="155.5" y="91.1">CTS</text>
<text x="155.5" y="93.6">RTS</text>
<text x="216.1" y="93.6">Q4</text>
<text x="55.8" y="96.2">Q1</text>
<text x="56.1" y="98.5">BC807</text>
<text x="71.3" y="100">J2</text>
<text x="138.2" y="98.7">SUSPENDb</text>
<text x="138.2" y="96.1">SUSPEND</text>
<text x="155.3" y="96.1">RXD</text>
<text x="155.3" y="101.2">DSR</text>
<text x="155.5" y="98.7">TXD</text>
<text x="192" y="100.5">D_Schottky</text>
<text x="195.7" y="98.2">D3</text>
<text x="214.5" y="96.2">DMG3415U-7</text>
<text x="228.3" y="100">AP2112K-3.3</text>
<text x="232.6" y="97.7">U4</text>
<text x="247" y="99.4">+3.3V</text>
<text x="257.1" y="99.4">+3.3V</text>
<text x="268.6" y="99.4">+3.3V</text>
<text x="65.5" y="107.6">7</text>
<text x="66" y="102.5">0530480710</text>
<text x="107.4" y="104.4">USB_B_Micro</text>
<text x="112.2" y="102.1">J3</text>
<text x="123.7" y="104.5">VBUS</text>
<text x="138.2" y="103.8">REGIN</text>
<text x="155.2" y="106.3">DCD</text>
<text x="155.4" y="103.8">DTR</text>
<text x="192.6" y="106.4">R12</text>
<text x="207.6" y="106.4">C6</text>
<text x="214.1" y="106.4">R15</text>
<text x="228.9" y="103.8">VIN</text>
<text x="228.9" y="106.3">EN</text>
<text x="233.6" y="103.8">VOUT</text>
<text x="262.2" y="106.4">C8</text>
<text x="273.7" y="106.4">C10</text>
<text x="65.5" y="112.6">5</text>
<text x="65.5" y="110.1">6</text>
<text x="110.9" y="108.8">VBUS</text>
<text x="113.5" y="113.9">D+</text>
<text x="138.2" y="113.9">D+</text>
<text x="138.2" y="111.4">VBUS</text>
<text x="153.1" y="111.4">GPIO.3</text>
<text x="153.1" y="113.9">GPIO.2</text>
<text x="192.7" y="108.8">100k</text>
<text x="207.7" y="108.8">10u</text>
<text x="214.2" y="108.8">10k</text>
<text x="234.3" y="110.5" transform="rotate(-90 234.3 110.5)">GND</text>
<text x="262.5" y="108.8">100n</text>
<text x="273.8" y="108.8">10u</text>
<text x="65.5" y="117.7">3</text>
<text x="65.5" y="115.2">4</text>
<text x="109.9" y="119.9" transform="rotate(-90 109.9 119.9)">Shield</text>
<text x="112.4" y="119.9" transform="rotate(-90 112.4 119.9)">GND</text>
<text x="114" y="119">ID</text>
<text x="153.1" y="116.5">GPIO.1</text>
<text x="153.1" y="119">GPIO.0</text>
<text x="188.7" y="115.8">GND</text>
<text x="202.6" y="115.8">GND</text>
<text x="231.9" y="118.4">GND</text>
<text x="257.3" y="115.8">GND</text>
<text x="268.7" y="115.8">GND</text>
<text x="65.5" y="122.8">1</text>
<text x="65.5" y="120.3">2</text>
<text x="149.2" y="121.2" transform="rotate(-90 149.2 121.2)">GND</text>
<text x="151.8" y="121.2" transform="rotate(-90 151.8 121.2)">GND</text>
<text x="51.5" y="127.2">GND</text>
<text x="109.9" y="128.5">GND</text>
<text x="148" y="131.1">GND</text>
<text x="88.2" y="148.2">C2</text>
<text x="47.5" y="152.7">VBUS</text>
<text x="88.3" y="150.5">10u</text>
<text x="31.8" y="158.4">MCP73831-2-OT</text>
<text x="52.1" y="158.4">U1</text>
<text x="83.3" y="157.7">GND</text>
<text x="137.3" y="160.8">R9</text>
<text x="18.3" y="162.9">VBUS</text>
<text x="51.3" y="163.4">VBAT</text>
<text x="74.6" y="163.7">J1</text>
<text x="74.9" y="166">Conn_01x0</text>
<text x="109.8" y="167.4">C3</text>
<text x="137" y="163.1">10k</text>
<text x="157.5" y="164.9">Q2</text>
<text x="157.9" y="167.2">MMBT2222*</text>
<text x="23.4" y="172.5">C1</text>
<text x="42.9" y="168.5">PROG</text>
<text x="50.2" y="169.4" transform="rotate(-90 50.2 169.4)">VSS VDD</text>
<text x="51.5" y="168.5">STAT</text>
<text x="109.8" y="169.7">1u</text>
<text x="23.6" y="174.8">10u</text>
<text x="35.1" y="177.3">2.0k</text>
<text x="35.7" y="174.8">R3</text>
<text x="62.7" y="174.2">GND</text>
<text x="68.4" y="179.6">470</text>
<text x="68.7" y="177.3">R8</text>
<text x="79.7" y="179.4">LED</text>
<text x="80.3" y="177.1">D2</text>
<text x="136.8" y="178.6">R10</text>
<text x="18.5" y="184.4">GND</text>
<text x="31.2" y="184.4">GND</text>
<text x="90.2" y="183.9" transform="rotate(-90 90.2 183.9)">GND</text>
<text x="104.9" y="183.1">GND</text>
<text x="137" y="180.9">10k</text>
<text x="157.5" y="182.5">Q3</text>
<text x="157.9" y="184.8">MMBT2222*</text>
<text x="47.7" y="186.9">GND</text>
<text x="71.3" y="204.2">H1</text>
<text x="71.7" y="206.5">MountingHole</text>
<text x="96.7" y="204.2">H2</text>
<text x="97.1" y="206.5">MountingHole</text>
<text x="122.1" y="204.2">H3</text>
<text x="122.5" y="206.5">MountingHole</text>
<text x="145" y="204.2">H4</text>
<text x="145.3" y="206.5">MountingHole</text>
</g>
<g font-size="1.8">
<text x="92.7" y="34.3">ADC</text>
<text x="92.7" y="31.7">nRESET</text>
<text x="160" y="31.7">TXD</text>
<text x="160" y="34.3">RXD</text>
<text x="92.7" y="39.4">CCTRL</text>
<text x="92.7" y="36.8">CH_EN</text>
<text x="92.7" y="41.9">SCLK</text>
<text x="160" y="41.9">nBOOT</text>
<text x="160" y="39.4">switch1</text>
<text x="64.8" y="45.7">GPIO2</text>
<text x="92.7" y="44.4">CS0</text>
<text x="92.7" y="47">MOSI</text>
<text x="160" y="44.4">GPIO2</text>
<text x="39.4" y="52.1">nBOOT</text>
<text x="52.1" y="52.1">nRESET</text>
<text x="64.8" y="69.8">CH_EN</text>
<text x="232.4" y="69.8">Vbat</text>
<text x="174" y="95.2">TXD</text>
<text x="174" y="92.7">RTS</text>
<text x="30.5" y="96.5">switch1</text>
<text x="174" y="97.8">RXD</text>
<text x="174" y="102.9">DTR</text>
<text x="50.8" y="111.8">CS0</text>
<text x="50.8" y="109.2">ADC</text>
<text x="50.8" y="119.4">CCTRL</text>
<text x="50.8" y="116.8">MOSI</text>
<text x="50.8" y="114.3">SCLK</text>
<text x="85.1" y="144.8">Vbat</text>
<text x="106.7" y="158.7">nRESET</text>
<text x="166.4" y="156.2">nBOOT</text>
<text x="62.2" y="162.6">Vbat</text>
<text x="124.5" y="165.1">RTS</text>
<text x="59.7" y="181.6">STAT</text>
<text x="124.5" y="182.9">DTR</text>
<text x="166.4" y="191.8">nRESET</text>
</g>
<g font-size="1.8" fill="#0000c2">
<text x="241.3" y="67.8">Switch to turn on and off</text>
<text x="241.3" y="69.8">the circuit</text>
<text x="217.2" y="82.7">P-MOS transistor</text>
<text x="19" y="89.9">transistor as switch</text>
<text x="92.7" y="85.3">RTS = Ready to Send</text>
<text x="92.7" y="89.4">DTR = Data Terminal Ready</text>
<text x="94.7" y="87.3">(active low)</text>
<text x="217.2" y="84.8">Switch to control power input:</text>
<text x="217.2" y="86.8">- if VBUS isn't present VBAT enters to the AP2112-3.3v LDO</text>
<text x="217.2" y="88.9">- otherwise VBUS enters to the AP2112-3.3.</text>
<text x="19" y="91.9">control=0 ==&gt; ON</text>
<text x="19" y="94">control=1 ==&gt; OFF</text>
<text x="94.7" y="91.4">(active low)</text>
<text x="19" y="111.1">ADC = sensor output</text>
<text x="19" y="113.2">CS0 = Chip Select (SPI)</text>
<text x="19" y="115.3">SCLK = SPI Clock</text>
<text x="19" y="117.3">MOSI = Master Out</text>
<text x="19" y="119.4">CCTRL = Chip Control (dig)</text>
<text x="199.4" y="121.9">3.3V out, 500mA regulator to combine the battery input and VBUS</text>
<text x="104.1" y="140.7">Reboot mode:</text>
<text x="104.1" y="142.7">&quot;If GPIO0 is held low during power-up, it starts boot-mode&quot;.</text>
<text x="104.1" y="144.8">GPIO2 can also be used for boatload, so keep it high.</text>
<text x="104.1" y="151.1">DTR=1, RTS=0 ==&gt; nRESET=0, nBOOT=1 (pullup)</text>
<text x="104.1" y="153.7">DTR=0, RTS=1 ==&gt; nRESET=1 (pullup), nBOOT=0</text>
<text x="179.1" y="170.4">This is the shematics of our Chic Sensor 4.0</text>
<text x="179.1" y="172.4">It contains a 'chip sensor' AT42QT1010 (only digital output) for debugging</text>
<text x="179.1" y="174.5">It contains a connector for our Sensor Board 2.0</text>
<text x="179.1" y="176.5">It contains automatic bootloading circuit</text>
<text x="100.3" y="184.6">recommended for</text>
<text x="100.3" y="186.7">automatic reset</text>
<text x="221" y="190.5">4.0</text>
</g>
<g font-size="1.4" fill="#840000">
<text x="201.5" y="67.3">1</text>
<text x="201.5" y="69.8">2</text>
<text x="221.9" y="67.3">5</text>
<text x="221.9" y="69.8">6</text>
<text x="201.5" y="72.4">3</text>
<text x="221.9" y="72.4">7</text>
</g>
</svg>
